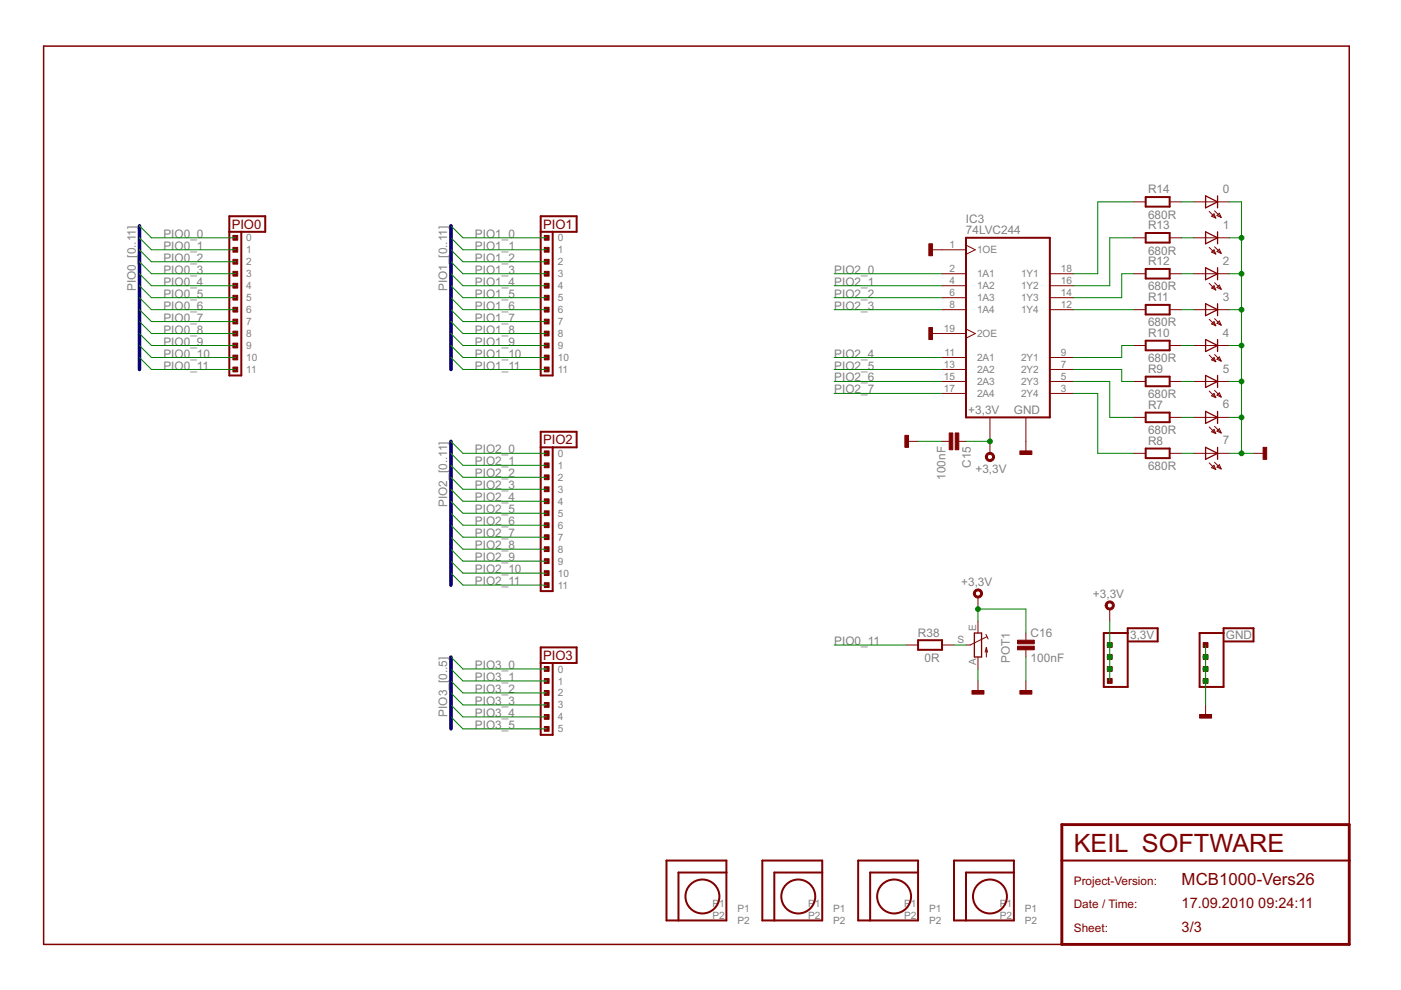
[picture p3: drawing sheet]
<svg xmlns="http://www.w3.org/2000/svg" width="297mm" height="210mm" viewBox="0 0 297 210" stroke-linecap="round" stroke-linejoin="round" font-family="sans-serif">
<g fill="#800000" stroke="#800000" stroke-width=".32">
<path d="M9.2 9.8v190.4z"/>
<path d="M9.2 9.8h276.9z"/>
<path d="M286.1 9.8v165z"/>
<path d="M9.2 200.2h215.9z"/>
</g>
<g fill="#800000" stroke="#800000" stroke-width=".61">
<path d="M225.1 182.5v17.7z"/>
<path d="M225.1 174.8v7.7z"/>
<path d="M225.1 174.8h61z"/>
<path d="M286.1 174.8v7.7z"/>
<path d="M286.1 182.5v17.7z"/>
<path d="M225.1 200.2h61z"/>
</g>
<g fill="#800000" stroke="#800000" stroke-width=".42">
<path d="M225.1 182.5h61z"/>
<path d="M242.9 95.1h5.1z"/>
<path d="M248 95.1v2z"/>
<path d="M242.9 97.1h5.1z"/>
<path d="M242.9 95.1v2z"/>
<path d="M242.9 87.5h5.1z"/>
<path d="M248 87.5v2z"/>
<path d="M242.9 89.5h5.1z"/>
<path d="M242.9 87.5v2z"/>
<path d="M242.9 79.9h5.1z"/>
<path d="M248 79.9v2z"/>
<path d="M242.9 81.9h5.1z"/>
<path d="M242.9 79.9v2z"/>
<path d="M242.9 72.2h5.1z"/>
<path d="M248 72.2v2.1z"/>
<path d="M242.9 74.3h5.1z"/>
<path d="M242.9 72.2v2.1z"/>
<path d="M242.9 64.6h5.1z"/>
<path d="M248 64.6v2.1z"/>
<path d="M242.9 66.7h5.1z"/>
<path d="M242.9 64.6v2.1z"/>
<path d="M242.9 57h5.1z"/>
<path d="M248 57v2.1z"/>
<path d="M242.9 59.1h5.1z"/>
<path d="M242.9 57v2.1z"/>
<path d="M242.9 49.4h5.1z"/>
<path d="M248 49.4v2z"/>
<path d="M242.9 51.4h5.1z"/>
<path d="M242.9 49.4v2z"/>
<path d="M242.9 41.8h5.1z"/>
<path d="M248 41.8v2z"/>
<path d="M242.9 43.8h5.1z"/>
<path d="M242.9 41.8v2z"/>
<path d="M141.3 182.5h12.7z"/>
<path d="M154 182.5v2.5z"/>
<path d="M154 185v10.2z"/>
<path d="M143.8 195.2h10.2z"/>
<path d="M141.3 195.2h2.5z"/>
<path d="M141.3 182.5v12.7z"/>
<path d="M143.8 185v10.2z"/>
<path d="M143.8 185h10.2z"/>
<path d="M161.6 182.5h12.7z"/>
<path d="M174.3 182.5v2.5z"/>
<path d="M174.3 185v10.2z"/>
<path d="M164.2 195.2h10.1z"/>
<path d="M161.6 195.2h2.6z"/>
<path d="M161.6 182.5v12.7z"/>
<path d="M164.2 185v10.2z"/>
<path d="M164.2 185h10.1z"/>
<path d="M181.9 182.5h12.7z"/>
<path d="M194.6 182.5v2.5z"/>
<path d="M194.6 185v10.2z"/>
<path d="M184.5 195.2h10.1z"/>
<path d="M181.9 195.2h2.6z"/>
<path d="M181.9 182.5v12.7z"/>
<path d="M184.5 185v10.2z"/>
<path d="M184.5 185h10.1z"/>
<path d="M202.3 182.5h12.7z"/>
<path d="M215 182.5v2.5z"/>
<path d="M215 185v10.2z"/>
<path d="M204.8 195.2h10.2z"/>
<path d="M202.3 195.2h2.5z"/>
<path d="M202.3 182.5v12.7z"/>
<path d="M204.8 185v10.2z"/>
<path d="M204.8 185h10.2z"/>
<path d="M204.8 88.5h17.8z"/>
<path d="M222.6 50.4v38.1z"/>
<path d="M204.8 50.4h17.8z"/>
<path d="M204.8 50.4v38.1z"/>
<path d="M234 145.6h5.1z"/>
<path d="M234 134.2v11.4z"/>
<path d="M239.1 134.2v11.4z"/>
<path d="M234 134.2h5.1z"/>
<path d="M239.1 133.2v1z"/>
<path d="M239.1 133.2h6.3z"/>
<path d="M245.4 133.2v2.8z"/>
<path d="M239.4 136h6z"/>
<path d="M254.3 145.6h5.1z"/>
<path d="M254.3 134.2v11.4z"/>
<path d="M259.4 134.2v11.4z"/>
<path d="M254.3 134.2h5.1z"/>
<path d="M259.4 133.2v1z"/>
<path d="M259.4 133.2h6.4z"/>
<path d="M265.8 133.2v2.8z"/>
<path d="M259.7 136h6.1z"/>
<path d="M194.6 135.7h5.1z"/>
<path d="M194.6 135.7v2.1z"/>
<path d="M194.6 137.8h5.1z"/>
<path d="M199.7 135.7v2.1z"/>
<path d="M48.6 79.6h2.6z"/>
<path d="M48.6 49.1v30.5z"/>
<path d="M51.2 49.1v30.5z"/>
<path d="M48.6 49.1h2.6z"/>
<path d="M48.6 45.8h7.6z"/>
<path d="M48.6 45.8v3.3z"/>
<path d="M51.2 49.1h5z"/>
<path d="M56.2 45.8v3.3z"/>
<path d="M114.6 79.6h2.6z"/>
<path d="M114.6 49.1v30.5z"/>
<path d="M117.2 49.1v30.5z"/>
<path d="M114.6 49.1h2.6z"/>
<path d="M114.6 45.8h7.7z"/>
<path d="M114.6 45.8v3.3z"/>
<path d="M117.2 49.1h5.1z"/>
<path d="M122.3 45.8v3.3z"/>
<path d="M114.6 125.3h2.6z"/>
<path d="M114.6 94.8v30.5z"/>
<path d="M117.2 94.8v30.5z"/>
<path d="M114.6 94.8h2.6z"/>
<path d="M114.6 91.5h7.7z"/>
<path d="M114.6 91.5v3.3z"/>
<path d="M117.2 94.8h5.1z"/>
<path d="M122.3 91.5v3.3z"/>
<path d="M114.6 155.8h2.6z"/>
<path d="M114.6 140.6v15.2z"/>
<path d="M117.2 140.6v15.2z"/>
<path d="M114.6 140.6h2.6z"/>
<path d="M114.6 137.3h7.7z"/>
<path d="M114.6 137.3v3.3z"/>
<path d="M117.2 140.6h5.1z"/>
<path d="M122.3 137.3v3.3z"/>
</g>
<g fill="#800000" stroke="#800000" stroke-width=".28">
<path d="M255.6 41.5l2.5 1.3z"/>
<path d="M255.6 44.1l2.5-1.3z"/>
<path d="M258.1 41.5v1.3z"/>
<path d="M258.1 42.8v1.3z"/>
<path d="M255.6 41.5v1.3z"/>
<path d="M255.6 42.8v1.3z"/>
<path d="M255.6 49.1l2.5 1.3z"/>
<path d="M255.6 51.7l2.5-1.3z"/>
<path d="M258.1 49.1v1.3z"/>
<path d="M258.1 50.4v1.3z"/>
<path d="M255.6 49.1v1.3z"/>
<path d="M255.6 50.4v1.3z"/>
<path d="M255.6 56.8l2.5 1.2z"/>
<path d="M255.6 59.3l2.5-1.3z"/>
<path d="M258.1 56.8v1.2z"/>
<path d="M258.1 58v1.3z"/>
<path d="M255.6 56.8v1.2z"/>
<path d="M255.6 58v1.3z"/>
<path d="M255.6 64.4l2.5 1.3z"/>
<path d="M255.6 66.9l2.5-1.2z"/>
<path d="M258.1 64.4v1.3z"/>
<path d="M258.1 65.7v1.2z"/>
<path d="M255.6 64.4v1.3z"/>
<path d="M255.6 65.7v1.2z"/>
<path d="M255.6 72l2.5 1.3z"/>
<path d="M255.6 74.5l2.5-1.2z"/>
<path d="M258.1 72v1.3z"/>
<path d="M258.1 73.3v1.2z"/>
<path d="M255.6 72v1.3z"/>
<path d="M255.6 73.3v1.2z"/>
<path d="M255.6 79.6l2.5 1.3z"/>
<path d="M255.6 82.1l2.5-1.2z"/>
<path d="M258.1 79.6v1.3z"/>
<path d="M258.1 80.9v1.2z"/>
<path d="M255.6 79.6v1.3z"/>
<path d="M255.6 80.9v1.2z"/>
<path d="M255.6 87.2l2.5 1.3z"/>
<path d="M255.6 89.8l2.5-1.3z"/>
<path d="M258.1 87.2v1.3z"/>
<path d="M258.1 88.5v1.3z"/>
<path d="M255.6 87.2v1.3z"/>
<path d="M255.6 88.5v1.3z"/>
<path d="M255.6 94.8l2.5 1.3z"/>
<path d="M255.6 97.4l2.5-1.3z"/>
<path d="M258.1 94.8v1.3z"/>
<path d="M258.1 96.1v1.3z"/>
<path d="M255.6 94.8v1.3z"/>
<path d="M255.6 96.1v1.3z"/>
<path d="M208.1 134.2v5.1z"/>
<path d="M206.6 134.2v5.1z"/>
<path d="M206.6 134.2h1.5z"/>
<path d="M206.6 139.3h1.5z"/>
</g>
<g fill="#800000" stroke="#800000" stroke-width=".21">
<path d="M258.1 42.8h2.6z"/>
<path d="M253.1 42.8h2.5z"/>
<path d="M255.6 42.8h2.5z"/>
<path d="M256.4 44.8l1.4 1.4z"/>
<path d="M257.4 45.3l.4 .9z"/>
<path d="M257.4 45.3l-.5 .5z"/>
<path d="M256.9 45.8l.9 .4z"/>
<path d="M258.5 45.2l.4 .9z"/>
<path d="M258.5 45.2l-.5 .5z"/>
<path d="M258 45.7l.9 .4z"/>
<path d="M257.5 44.7l1.4 1.4z"/>
<path d="M258.1 50.4h2.6z"/>
<path d="M253.1 50.4h2.5z"/>
<path d="M255.6 50.4h2.5z"/>
<path d="M256.4 52.5l1.4 1.3z"/>
<path d="M257.4 53l.4 .8z"/>
<path d="M257.4 53l-.5 .5z"/>
<path d="M256.9 53.5l.9 .3z"/>
<path d="M258.5 52.8l.4 .9z"/>
<path d="M258.5 52.8l-.5 .5z"/>
<path d="M258 53.3l.9 .4z"/>
<path d="M257.5 52.3l1.4 1.4z"/>
<path d="M258.1 58h2.6z"/>
<path d="M253.1 58h2.5z"/>
<path d="M255.6 58h2.5z"/>
<path d="M256.4 60.1l1.4 1.4z"/>
<path d="M257.4 60.6l.4 .9z"/>
<path d="M257.4 60.6l-.5 .5z"/>
<path d="M256.9 61.1l.9 .4z"/>
<path d="M258.5 60.5l.4 .8z"/>
<path d="M258.5 60.5l-.5 .5z"/>
<path d="M258 61l.9 .3z"/>
<path d="M257.5 59.9l1.4 1.4z"/>
<path d="M258.1 65.7h2.6z"/>
<path d="M253.1 65.7h2.5z"/>
<path d="M255.6 65.7h2.5z"/>
<path d="M256.4 67.7l1.4 1.4z"/>
<path d="M257.4 68.2l.4 .9z"/>
<path d="M257.4 68.2l-.5 .5z"/>
<path d="M256.9 68.7l.9 .4z"/>
<path d="M258.5 68.1l.4 .8z"/>
<path d="M258.5 68.1l-.5 .5z"/>
<path d="M258 68.6l.9 .3z"/>
<path d="M257.5 67.6l1.4 1.3z"/>
<path d="M258.1 73.3h2.6z"/>
<path d="M253.1 73.3h2.5z"/>
<path d="M255.6 73.3h2.5z"/>
<path d="M256.4 75.3l1.4 1.4z"/>
<path d="M257.4 75.8l.4 .9z"/>
<path d="M257.4 75.8l-.5 .5z"/>
<path d="M256.9 76.3l.9 .4z"/>
<path d="M258.5 75.7l.4 .9z"/>
<path d="M258.5 75.7l-.5 .5z"/>
<path d="M258 76.2l.9 .4z"/>
<path d="M257.5 75.2l1.4 1.4z"/>
<path d="M258.1 80.9h2.6z"/>
<path d="M253.1 80.9h2.5z"/>
<path d="M255.6 80.9h2.5z"/>
<path d="M256.4 82.9l1.4 1.4z"/>
<path d="M257.4 83.4l.4 .9z"/>
<path d="M257.4 83.4l-.5 .5z"/>
<path d="M256.9 83.9l.9 .4z"/>
<path d="M258.5 83.3l.4 .9z"/>
<path d="M258.5 83.3l-.5 .5z"/>
<path d="M258 83.8l.9 .4z"/>
<path d="M257.5 82.8l1.4 1.4z"/>
<path d="M258.1 88.5h2.6z"/>
<path d="M253.1 88.5h2.5z"/>
<path d="M255.6 88.5h2.5z"/>
<path d="M256.4 90.5l1.4 1.4z"/>
<path d="M257.4 91l.4 .9z"/>
<path d="M257.4 91l-.5 .5z"/>
<path d="M256.9 91.5l.9 .4z"/>
<path d="M258.5 90.9l.4 .9z"/>
<path d="M258.5 90.9l-.5 .5z"/>
<path d="M258 91.4l.9 .4z"/>
<path d="M257.5 90.4l1.4 1.4z"/>
<path d="M258.1 96.1h2.6z"/>
<path d="M253.1 96.1h2.5z"/>
<path d="M255.6 96.1h2.5z"/>
<path d="M256.4 98.1l1.4 1.4z"/>
<path d="M257.4 98.7l.4 .8z"/>
<path d="M257.4 98.7l-.5 .5z"/>
<path d="M256.9 99.2l.9 .3z"/>
<path d="M258.5 98.5l.4 .9z"/>
<path d="M258.5 98.5l-.5 .5z"/>
<path d="M258 99l.9 .4z"/>
<path d="M257.5 98l1.4 1.4z"/>
<path d="M240.4 96.1h2.5z"/>
<path d="M248 96.1h2.5z"/>
<path d="M240.4 88.5h2.5z"/>
<path d="M248 88.5h2.5z"/>
<path d="M240.4 80.9h2.5z"/>
<path d="M248 80.9h2.5z"/>
<path d="M240.4 73.3h2.5z"/>
<path d="M248 73.3h2.5z"/>
<path d="M240.4 65.7h2.5z"/>
<path d="M248 65.7h2.5z"/>
<path d="M240.4 58h2.5z"/>
<path d="M248 58h2.5z"/>
<path d="M240.4 50.4h2.5z"/>
<path d="M248 50.4h2.5z"/>
<path d="M240.4 42.8h2.5z"/>
<path d="M248 42.8h2.5z"/>
<path d="M199.7 78.3h5.1z"/>
<path d="M209.9 88.5v5.1z"/>
<path d="M199.7 80.9h5.1z"/>
<path d="M217.5 88.5v5.1z"/>
<path d="M199.7 83.4h5.1z"/>
<path d="M222.6 80.9h5.1z"/>
<path d="M222.6 75.8h5.1z"/>
<path d="M222.6 65.7h5.1z"/>
<path d="M199.7 75.8h5.1z"/>
<path d="M204.8 69.7l2 1z"/>
<path d="M204.8 71.7l2-1z"/>
<path d="M199.7 70.7h5.1z"/>
<path d="M199.7 65.7h5.1z"/>
<path d="M199.7 63.1h5.1z"/>
<path d="M199.7 60.6h5.1z"/>
<path d="M199.7 58h5.1z"/>
<path d="M204.8 52l2 1z"/>
<path d="M204.8 53.9l2-.9z"/>
<path d="M199.7 53h5.1z"/>
<path d="M222.6 58h5.1z"/>
<path d="M222.6 60.6h5.1z"/>
<path d="M222.6 63.1h5.1z"/>
<path d="M222.6 78.3h5.1z"/>
<path d="M222.6 83.4h5.1z"/>
<path d="M209.9 93.6v2.5z"/>
<path d="M265.8 96.1h2.5z"/>
<path d="M217.5 93.6v2.5z"/>
<path d="M197.2 70.7h2.5z"/>
<path d="M197.2 53h2.5z"/>
<path d="M207.3 139.3v2.5z"/>
<path d="M207.3 131.7v2.5z"/>
<path d="M204.8 136.8h.9z"/>
<path d="M205.7 136.8l3.5-1.8z"/>
<path d="M209.1 137.3v2z"/>
<path d="M209.1 137.3l.3 1z"/>
<path d="M209.1 137.3l-.2 1z"/>
<path d="M209 134.5l.5 1z"/>
<path d="M203.3 93.6h1.5z"/>
<path d="M199.7 93.6h1.6z"/>
<path d="M217.5 134.2v1.5z"/>
<path d="M217.5 137.8v1.5z"/>
<path d="M192.1 93.6h2.5z"/>
<path d="M199.7 136.8h2.6z"/>
<path d="M192.1 136.8h2.5z"/>
<path d="M235.3 129.1v2.6z"/>
<path d="M255.6 149.5v2.5z"/>
<path d="M207.3 126.6v2.5z"/>
<path d="M207.3 144.4v2.5z"/>
<path d="M217.5 144.4v2.5z"/>
<path d="M209.1 96.3a.97 .97 0 0 1 1.6 0 .97 .97 0 0 1-.5 1.5 .97 .97 0 0 1-1.3-.9h.4a.56 .56 0 0 1 .8-.6 .56 .56 0 0 1 .2 .9 .56 .56 0 0 1-.9-.1l-.1-.2h-.4z" fill-rule="evenodd"/>
<path d="M234.5 127.8a.97 .97 0 0 1 1.6 0 .97 .97 0 0 1-.5 1.5 .97 .97 0 0 1-1.3-.9h.4a.56 .56 0 0 1 .8-.6 .56 .56 0 0 1 .2 .9 .56 .56 0 0 1-.9-.2l-.1-.1h-.4z" fill-rule="evenodd"/>
<path d="M206.6 125.2a.97 .97 0 0 1 1.5 .1 .97 .97 0 0 1-.5 1.5 .97 .97 0 0 1-1.2-1h.4a.56 .56 0 0 1 .7-.5 .56 .56 0 0 1 .3 .9 .56 .56 0 0 1-1-.2v-.2h-.4z" fill-rule="evenodd"/>
</g>
<g fill="none" stroke="#800000" stroke-width=".42">
<circle cx="148.9" cy="190.1" r="3.6"/>
<circle cx="169.2" cy="190.1" r="3.6"/>
<circle cx="189.6" cy="190.1" r="3.6"/>
<circle cx="209.9" cy="190.1" r="3.6"/>
</g>
<g fill="#800000" stroke="#800000" stroke-width=".21">
<path d="M267.8 94.8h.8v2.6h-.8z"/>
<path d="M216.2 95.6h2.6v.8h-2.6z"/>
<path d="M196.9 69.4h.8v2.6h-.8z"/>
<path d="M196.9 51.7h.8v2.5h-.8z"/>
<path d="M234.8 136.2h1v1.1h-1z"/>
<path d="M234.8 138.8h1v1h-1z"/>
<path d="M234.8 141.3h1v1h-1z"/>
<path d="M234.8 143.9h1v1h-1z"/>
<path d="M255.1 136.2h1v1.1h-1z"/>
<path d="M255.1 138.8h1v1h-1z"/>
<path d="M255.1 141.3h1v1h-1z"/>
<path d="M255.1 143.9h1v1h-1z"/>
<path d="M202.5 91.8h.8v3.6h-.8z"/>
<path d="M201.3 91.8h.7v3.6h-.7z"/>
<path d="M215.7 135.7h3.6v.8h-3.6z"/>
<path d="M215.7 137h3.6v.8h-3.6z"/>
<path d="M191.9 92.3h.7v2.5h-.7z"/>
<path d="M254.3 151.5h2.6v.8h-2.6z"/>
<path d="M206.1 146.4h2.5v.8h-2.5z"/>
<path d="M216.2 146.4h2.6v.8h-2.6z"/>
<path d="M49.4 60.1h1v1h-1z"/>
<path d="M49.4 65.2h1v1h-1z"/>
<path d="M49.4 62.6h1v1h-1z"/>
<path d="M49.4 67.7h1v1h-1z"/>
<path d="M49.4 70.2h1v1h-1z"/>
<path d="M49.4 72.7h1v1.1h-1z"/>
<path d="M49.4 75.3h1v1h-1z"/>
<path d="M49.4 77.8h1v1h-1z"/>
<path d="M49.4 57.5h1v1h-1z"/>
<path d="M49.4 55h1v1h-1z"/>
<path d="M49.4 52.5h1v1h-1z"/>
<path d="M49.4 49.9h1v1h-1z"/>
<path d="M115.4 60.1h1v1h-1z"/>
<path d="M115.4 65.2h1v1h-1z"/>
<path d="M115.4 62.6h1v1h-1z"/>
<path d="M115.4 67.7h1v1h-1z"/>
<path d="M115.4 70.2h1v1h-1z"/>
<path d="M115.4 72.7h1v1.1h-1z"/>
<path d="M115.4 75.3h1v1h-1z"/>
<path d="M115.4 77.8h1v1h-1z"/>
<path d="M115.4 57.5h1v1h-1z"/>
<path d="M115.4 55h1v1h-1z"/>
<path d="M115.4 52.5h1v1h-1z"/>
<path d="M115.4 49.9h1v1h-1z"/>
<path d="M115.4 105.8h1v1h-1z"/>
<path d="M115.4 110.8h1v1.1h-1z"/>
<path d="M115.4 108.3h1v1h-1z"/>
<path d="M115.4 113.4h1v1h-1z"/>
<path d="M115.4 115.9h1v1h-1z"/>
<path d="M115.4 118.5h1v1h-1z"/>
<path d="M115.4 121h1v1h-1z"/>
<path d="M115.4 123.5h1v1.1h-1z"/>
<path d="M115.4 103.2h1v1h-1z"/>
<path d="M115.4 100.7h1v1h-1z"/>
<path d="M115.4 98.1h1v1.1h-1z"/>
<path d="M115.4 95.6h1v1h-1z"/>
<path d="M115.4 151.5h1v1h-1z"/>
<path d="M115.4 154h1v1h-1z"/>
<path d="M115.4 148.9h1v1.1h-1z"/>
<path d="M115.4 146.4h1v1h-1z"/>
<path d="M115.4 143.9h1v1h-1z"/>
<path d="M115.4 141.3h1v1h-1z"/>
</g>
<g fill="#000080" stroke="#000080" stroke-width=".76">
<path d="M29.6 47.9v30.4z"/>
<path d="M95.6 47.9v30.4z"/>
<path d="M95.6 93.6v30.5z"/>
<path d="M95.6 139.3v15.2z"/>
</g>
<g fill="#008000" stroke="#008000" stroke-width=".21">
<path d="M176.9 58h22.8z"/>
<path d="M95.6 93.6l2.5 2.5z"/>
<path d="M98.1 96.1h17.8z"/>
<path d="M176.9 60.6h22.8z"/>
<path d="M95.6 96.1l2.5 2.6z"/>
<path d="M98.1 98.7h17.8z"/>
<path d="M176.9 63.1h22.8z"/>
<path d="M95.6 98.7l2.5 2.5z"/>
<path d="M98.1 101.2h17.8z"/>
<path d="M176.9 65.7h22.8z"/>
<path d="M95.6 101.2l2.5 2.5z"/>
<path d="M98.1 103.7h17.8z"/>
<path d="M176.9 75.8h22.8z"/>
<path d="M95.6 103.7l2.5 2.6z"/>
<path d="M98.1 106.3h17.8z"/>
<path d="M176.9 78.3h22.8z"/>
<path d="M95.6 106.3l2.5 2.5z"/>
<path d="M98.1 108.8h17.8z"/>
<path d="M176.9 80.9h22.8z"/>
<path d="M95.6 108.8l2.5 2.6z"/>
<path d="M98.1 111.4h17.8z"/>
<path d="M176.9 83.4h22.8z"/>
<path d="M95.6 111.4l2.5 2.5z"/>
<path d="M98.1 113.9h17.8z"/>
<path d="M263.2 96.1h2.6z"/>
<path d="M260.7 96.1h2.5z"/>
<path d="M263.2 88.5v7.6z"/>
<path d="M263.2 80.9v7.6z"/>
<path d="M263.2 73.3v7.6z"/>
<path d="M263.2 65.7v7.6z"/>
<path d="M263.2 58v7.7z"/>
<path d="M263.2 50.4v7.6z"/>
<path d="M263.2 42.8v7.6z"/>
<path d="M260.7 42.8h2.5z"/>
<path d="M260.7 50.4h2.5z"/>
<path d="M260.7 58h2.5z"/>
<path d="M260.7 65.7h2.5z"/>
<path d="M260.7 73.3h2.5z"/>
<path d="M260.7 80.9h2.5z"/>
<path d="M260.7 88.5h2.5z"/>
<path d="M194.6 93.6h5.1z"/>
<path d="M255.6 144.4v5.1z"/>
<path d="M255.6 141.8v2.6z"/>
<path d="M255.6 139.3v2.5z"/>
<path d="M255.6 136.8v2.5z"/>
<path d="M207.3 141.8v2.6z"/>
<path d="M217.5 139.3v5.1z"/>
<path d="M250.5 42.8h2.6z"/>
<path d="M250.5 50.4h2.6z"/>
<path d="M250.5 58h2.6z"/>
<path d="M250.5 65.7h2.6z"/>
<path d="M250.5 73.3h2.6z"/>
<path d="M250.5 80.9h2.6z"/>
<path d="M250.5 88.5h2.6z"/>
<path d="M250.5 96.1h2.6z"/>
<path d="M227.7 65.7h12.7z"/>
<path d="M227.7 63.1h10.1z"/>
<path d="M237.8 58v5.1z"/>
<path d="M237.8 58h2.6z"/>
<path d="M227.7 60.6h7.6z"/>
<path d="M235.3 50.4v10.2z"/>
<path d="M235.3 50.4h5.1z"/>
<path d="M227.7 58h5z"/>
<path d="M232.7 42.8v15.2z"/>
<path d="M232.7 42.8h7.7z"/>
<path d="M227.7 75.8h10.1z"/>
<path d="M237.8 73.3v2.5z"/>
<path d="M237.8 73.3h2.6z"/>
<path d="M227.7 78.3h10.1z"/>
<path d="M237.8 78.3v2.6z"/>
<path d="M237.8 80.9h2.6z"/>
<path d="M227.7 80.9h7.6z"/>
<path d="M235.3 80.9v7.6z"/>
<path d="M235.3 88.5h5.1z"/>
<path d="M227.7 83.4h5z"/>
<path d="M232.7 83.4v12.7z"/>
<path d="M232.7 96.1h7.7z"/>
<path d="M204.8 93.6h5.1z"/>
<path d="M235.3 131.7v5.1z"/>
<path d="M235.3 136.8v2.5z"/>
<path d="M235.3 139.3v2.5z"/>
<path d="M235.3 141.8v2.6z"/>
<path d="M207.3 129.1v2.6z"/>
<path d="M217.5 129.1v5.1z"/>
<path d="M207.3 129.1h10.2z"/>
<path d="M202.3 136.8h2.5z"/>
<path d="M176.9 136.8h15.2z"/>
<path d="M29.6 75.8l2.5 2.5z"/>
<path d="M32.1 78.3h17.8z"/>
<path d="M29.6 47.9l2.5 2.5z"/>
<path d="M32.1 50.4h17.8z"/>
<path d="M29.6 50.4l2.5 2.6z"/>
<path d="M32.1 53h17.8z"/>
<path d="M29.6 53l2.5 2.5z"/>
<path d="M32.1 55.5h17.8z"/>
<path d="M29.6 55.5l2.5 2.5z"/>
<path d="M32.1 58h17.8z"/>
<path d="M29.6 58l2.5 2.6z"/>
<path d="M32.1 60.6h17.8z"/>
<path d="M29.6 60.6l2.5 2.5z"/>
<path d="M32.1 63.1h17.8z"/>
<path d="M29.6 63.1l2.5 2.6z"/>
<path d="M32.1 65.7h17.8z"/>
<path d="M29.6 65.7l2.5 2.5z"/>
<path d="M32.1 68.2h17.8z"/>
<path d="M29.6 68.2l2.5 2.5z"/>
<path d="M32.1 70.7h17.8z"/>
<path d="M29.6 70.7l2.5 2.6z"/>
<path d="M32.1 73.3h17.8z"/>
<path d="M29.6 73.3l2.5 2.5z"/>
<path d="M32.1 75.8h17.8z"/>
<path d="M95.6 47.9l2.5 2.5z"/>
<path d="M98.1 50.4h17.8z"/>
<path d="M95.6 50.4l2.5 2.6z"/>
<path d="M98.1 53h17.8z"/>
<path d="M95.6 53l2.5 2.5z"/>
<path d="M98.1 55.5h17.8z"/>
<path d="M95.6 55.5l2.5 2.5z"/>
<path d="M98.1 58h17.8z"/>
<path d="M95.6 58l2.5 2.6z"/>
<path d="M98.1 60.6h17.8z"/>
<path d="M95.6 60.6l2.5 2.5z"/>
<path d="M98.1 63.1h17.8z"/>
<path d="M95.6 63.1l2.5 2.6z"/>
<path d="M98.1 65.7h17.8z"/>
<path d="M95.6 65.7l2.5 2.5z"/>
<path d="M98.1 68.2h17.8z"/>
<path d="M95.6 68.2l2.5 2.5z"/>
<path d="M98.1 70.7h17.8z"/>
<path d="M95.6 70.7l2.5 2.6z"/>
<path d="M98.1 73.3h17.8z"/>
<path d="M95.6 75.8l2.5 2.5z"/>
<path d="M98.1 78.3h17.8z"/>
<path d="M95.6 113.9l2.5 2.5z"/>
<path d="M98.1 116.4h17.8z"/>
<path d="M95.6 116.4l2.5 2.6z"/>
<path d="M98.1 119h17.8z"/>
<path d="M95.6 119l2.5 2.5z"/>
<path d="M98.1 121.5h17.8z"/>
<path d="M95.6 121.5l2.5 2.6z"/>
<path d="M98.1 124.1h17.8z"/>
<path d="M95.6 139.3l2.5 2.5z"/>
<path d="M98.1 141.8h17.8z"/>
<path d="M95.6 141.8l2.5 2.6z"/>
<path d="M98.1 144.4h17.8z"/>
<path d="M95.6 144.4l2.5 2.5z"/>
<path d="M98.1 146.9h17.8z"/>
<path d="M95.6 146.9l2.5 2.6z"/>
<path d="M98.1 149.5h17.8z"/>
<path d="M95.6 149.5l2.5 2.5z"/>
<path d="M98.1 152h17.8z"/>
<path d="M95.6 152l2.5 2.5z"/>
<path d="M98.1 154.5h17.8z"/>
<path d="M95.6 73.3l2.5 2.5z"/>
<path d="M98.1 75.8h17.8z"/>
<circle cx="263.2" cy="96.1" r=".51"/>
<circle cx="263.2" cy="50.4" r=".51"/>
<circle cx="263.2" cy="58" r=".51"/>
<circle cx="263.2" cy="65.7" r=".51"/>
<circle cx="263.2" cy="73.3" r=".51"/>
<circle cx="263.2" cy="80.9" r=".51"/>
<circle cx="263.2" cy="88.5" r=".51"/>
<circle cx="255.6" cy="144.4" r=".51"/>
<circle cx="255.6" cy="141.8" r=".51"/>
<circle cx="255.6" cy="139.3" r=".51"/>
<circle cx="209.9" cy="93.6" r=".51"/>
<circle cx="235.3" cy="136.8" r=".51"/>
<circle cx="235.3" cy="139.3" r=".51"/>
<circle cx="235.3" cy="141.8" r=".51"/>
<circle cx="207.3" cy="129.1" r=".51"/>
</g>
<text font-size="6" fill="#800000" x="227.7" y="180.7">KEIL SOFTWARE</text>
<text font-size="4" fill="#800000" x="250.5" y="187.5">MCB1000-Vers26</text>
<g font-size="3.4" fill="#800000">
<text x="250.5" y="192.6">17.09.2010</text>
<text x="250.5" y="197.7">3/3</text>
<text x="266.8" y="192.6">09:24:11</text>
</g>
<g font-size="3.1" fill="#800000">
<text x="49.1" y="48.5">PIO0</text>
<text x="115.2" y="48.5">PIO1</text>
<text x="115.2" y="94.2">PIO2</text>
<text x="115.2" y="139.9">PIO3</text>
</g>
<g font-size="2.8" fill="#808080">
<text x="243.4" y="41">R14</text>
<text x="259.3" y="40.9">0</text>
<text x="204.8" y="47.2">IC3</text>
<text x="243.4" y="46.3">680R</text>
<text x="34.6" y="50.4">PIO0_0</text>
<text x="34.6" y="53">PIO0_1</text>
<text x="100.7" y="50.4">PIO1_0</text>
<text x="100.7" y="53">PIO1_1</text>
<text x="204.8" y="49.7">74LVC244</text>
<text x="243.4" y="54">680R</text>
<text x="243.4" y="48.6">R13</text>
<text x="259.3" y="48.5">1</text>
<text x="34.6" y="55.5">PIO0_2</text>
<text x="34.6" y="58">PIO0_3</text>
<text x="100.7" y="55.5">PIO1_2</text>
<text x="100.7" y="58">PIO1_3</text>
<text x="176.9" y="58">PIO2_0</text>
<text x="243.4" y="56.3">R12</text>
<text x="259.3" y="56.1">2</text>
<text x="28.8" y="61.8" transform="rotate(-90 28.8 61.8)">PIO0_[0..11]</text>
<text x="34.6" y="60.6">PIO0_4</text>
<text x="34.6" y="63.1">PIO0_5</text>
<text x="34.6" y="65.6">PIO0_6</text>
<text x="94.8" y="61.8" transform="rotate(-90 94.8 61.8)">PIO1_[0..11]</text>
<text x="100.7" y="60.6">PIO1_4</text>
<text x="100.7" y="63.1">PIO1_5</text>
<text x="100.7" y="65.6">PIO1_6</text>
<text x="176.9" y="60.6">PIO2_1</text>
<text x="176.9" y="63.1">PIO2_2</text>
<text x="176.9" y="65.6">PIO2_3</text>
<text x="243.4" y="61.6">680R</text>
<text x="243.4" y="63.9">R11</text>
<text x="259.3" y="63.7">3</text>
<text x="34.6" y="68.2">PIO0_7</text>
<text x="34.6" y="70.7">PIO0_8</text>
<text x="100.7" y="68.2">PIO1_7</text>
<text x="100.7" y="70.7">PIO1_8</text>
<text x="243.4" y="69.2">680R</text>
<text x="243.4" y="71.5">R10</text>
<text x="259.3" y="71.4">4</text>
<text x="34.6" y="73.3">PIO0_9</text>
<text x="34.6" y="75.8">PIO0_10</text>
<text x="100.7" y="73.3">PIO1_9</text>
<text x="100.7" y="75.8">PIO1_10</text>
<text x="176.9" y="75.8">PIO2_4</text>
<text x="243.4" y="76.8">680R</text>
<text x="34.6" y="78.3">PIO0_11</text>
<text x="100.7" y="78.3">PIO1_11</text>
<text x="176.9" y="78.3">PIO2_5</text>
<text x="176.9" y="80.9">PIO2_6</text>
<text x="176.9" y="83.4">PIO2_7</text>
<text x="243.4" y="79.1">R9</text>
<text x="259.3" y="79">5</text>
<text x="205.3" y="87.7">+3,3V</text>
<text x="215" y="87.7">GND</text>
<text x="243.4" y="84.4">680R</text>
<text x="243.4" y="86.7">R7</text>
<text x="259.3" y="86.6">6</text>
<text x="243.4" y="92.1">680R</text>
<text x="243.4" y="94.3">R8</text>
<text x="259.3" y="94.2">7</text>
<text x="100.7" y="96.1">PIO2_0</text>
<text x="100.7" y="98.7">PIO2_1</text>
<text x="100.7" y="101.2">PIO2_2</text>
<text x="200.5" y="101.7" transform="rotate(-90 200.5 101.7)">100nF</text>
<text x="205.8" y="99.2" transform="rotate(-90 205.8 99.2)">C15</text>
<text x="206.8" y="100.2">+3,3V</text>
<text x="243.4" y="99.7">680R</text>
<text x="94.8" y="107.5" transform="rotate(-90 94.8 107.5)">PIO2_[0..11]</text>
<text x="100.7" y="103.7">PIO2_3</text>
<text x="100.7" y="106.3">PIO2_4</text>
<text x="100.7" y="108.8">PIO2_5</text>
<text x="100.7" y="111.4">PIO2_6</text>
<text x="100.7" y="113.9">PIO2_7</text>
<text x="100.7" y="116.4">PIO2_8</text>
<text x="100.7" y="119">PIO2_9</text>
<text x="100.7" y="121.5">PIO2_10</text>
<text x="100.7" y="124.1">PIO2_11</text>
<text x="203.8" y="124.3">+3,3V</text>
<text x="231.7" y="126.8">+3,3V</text>
<text x="176.9" y="136.8">PIO0_11</text>
<text x="194.6" y="135">R38</text>
<text x="218.5" y="135">C16</text>
<text x="239.6" y="135.5">3,3V</text>
<text x="259.9" y="135.5">GND</text>
<text x="100.7" y="141.8">PIO3_0</text>
<text x="196" y="140.3">0R</text>
<text x="214.1" y="140.6" transform="rotate(-90 214.1 140.6)">POT1</text>
<text x="218.5" y="140.3">100nF</text>
<text x="100.7" y="144.4">PIO3_1</text>
<text x="100.7" y="146.9">PIO3_2</text>
<text x="100.7" y="149.4">PIO3_3</text>
<text x="94.8" y="152" transform="rotate(-90 94.8 152)">PIO3_[0..5]</text>
<text x="100.7" y="152">PIO3_4</text>
<text x="100.7" y="154.5">PIO3_5</text>
</g>
<g font-size="2.8" fill="#800000">
<text x="227.7" y="187.5">Project-Version:</text>
<text x="227.7" y="192.6">Date / Time:</text>
<text x="227.7" y="197.7">Sheet:</text>
</g>
<g font-size="2.4" fill="#808080">
<text x="52.2" y="51.2">0</text>
<text x="52.2" y="53.7">1</text>
<text x="118.3" y="51.2">0</text>
<text x="118.3" y="53.7">1</text>
<text x="201.3" y="52.6">1</text>
<text x="207.1" y="53.7">1OE</text>
<text x="52.2" y="56.3">2</text>
<text x="52.2" y="58.8">3</text>
<text x="118.3" y="56.3">2</text>
<text x="118.3" y="58.8">3</text>
<text x="201.3" y="57.7">2</text>
<text x="207.1" y="58.8">1A1</text>
<text x="216.5" y="58.8">1Y1</text>
<text x="224.9" y="57.7">18</text>
<text x="52.2" y="61.3">4</text>
<text x="52.2" y="63.9">5</text>
<text x="118.3" y="61.3">4</text>
<text x="118.3" y="63.9">5</text>
<text x="201.3" y="65.3">8</text>
<text x="201.3" y="62.8">6</text>
<text x="201.3" y="60.2">4</text>
<text x="207.1" y="63.9">1A3</text>
<text x="207.1" y="61.3">1A2</text>
<text x="216.5" y="61.3">1Y2</text>
<text x="216.5" y="63.9">1Y3</text>
<text x="224.9" y="65.3">12</text>
<text x="224.9" y="60.2">16</text>
<text x="224.9" y="62.8">14</text>
<text x="52.2" y="66.4">6</text>
<text x="52.2" y="68.9">7</text>
<text x="52.2" y="71.5">8</text>
<text x="118.3" y="66.4">6</text>
<text x="118.3" y="68.9">7</text>
<text x="118.3" y="71.5">8</text>
<text x="200.1" y="70.4">19</text>
<text x="207.1" y="71.5">2OE</text>
<text x="207.1" y="66.4">1A4</text>
<text x="216.5" y="66.4">1Y4</text>
<text x="52.2" y="74">9</text>
<text x="52.2" y="76.6">10</text>
<text x="118.3" y="74">9</text>
<text x="118.3" y="76.6">10</text>
<text x="200.1" y="78">13</text>
<text x="200.3" y="75.5">11</text>
<text x="207.1" y="76.6">2A1</text>
<text x="216.5" y="76.6">2Y1</text>
<text x="224.9" y="75.5">9</text>
<text x="224.9" y="78">7</text>
<text x="52.2" y="79.1">11</text>
<text x="118.3" y="79.1">11</text>
<text x="200.1" y="80.5">15</text>
<text x="200.1" y="83.1">17</text>
<text x="207.1" y="79.1">2A2</text>
<text x="207.1" y="81.6">2A3</text>
<text x="216.5" y="81.6">2Y3</text>
<text x="216.5" y="79.1">2Y2</text>
<text x="224.9" y="80.5">5</text>
<text x="224.9" y="83.1">3</text>
<text x="207.1" y="84.2">2A4</text>
<text x="216.5" y="84.2">2Y4</text>
<text x="118.3" y="96.9">0</text>
<text x="118.3" y="99.4">1</text>
<text x="118.3" y="102">2</text>
<text x="118.3" y="104.5">3</text>
<text x="118.3" y="107">4</text>
<text x="118.3" y="109.6">5</text>
<text x="118.3" y="112.1">6</text>
<text x="118.3" y="114.7">7</text>
<text x="118.3" y="117.2">8</text>
<text x="118.3" y="119.7">9</text>
<text x="118.3" y="122.3">10</text>
<text x="118.3" y="124.8">11</text>
<text x="203" y="136.4">S</text>
<text x="207" y="133.9" transform="rotate(-90 207 133.9)">E</text>
<text x="118.3" y="142.6">0</text>
<text x="207" y="141.1" transform="rotate(-90 207 141.1)">A</text>
<text x="118.3" y="145.1">1</text>
<text x="118.3" y="147.7">2</text>
<text x="118.3" y="150.2">3</text>
<text x="118.3" y="152.7">4</text>
<text x="118.3" y="155.3">5</text>
<text x="151.1" y="192.3">P1</text>
<text x="151.1" y="194.8">P2</text>
<text x="156.3" y="193.4">P1</text>
<text x="156.3" y="195.9">P2</text>
<text x="171.4" y="192.3">P1</text>
<text x="171.4" y="194.8">P2</text>
<text x="176.7" y="193.4">P1</text>
<text x="176.7" y="195.9">P2</text>
<text x="191.7" y="192.3">P1</text>
<text x="191.7" y="194.8">P2</text>
<text x="197" y="193.4">P1</text>
<text x="197" y="195.9">P2</text>
<text x="212" y="192.3">P1</text>
<text x="212" y="194.8">P2</text>
<text x="217.3" y="193.4">P1</text>
<text x="217.3" y="195.9">P2</text>
</g>
</svg>
